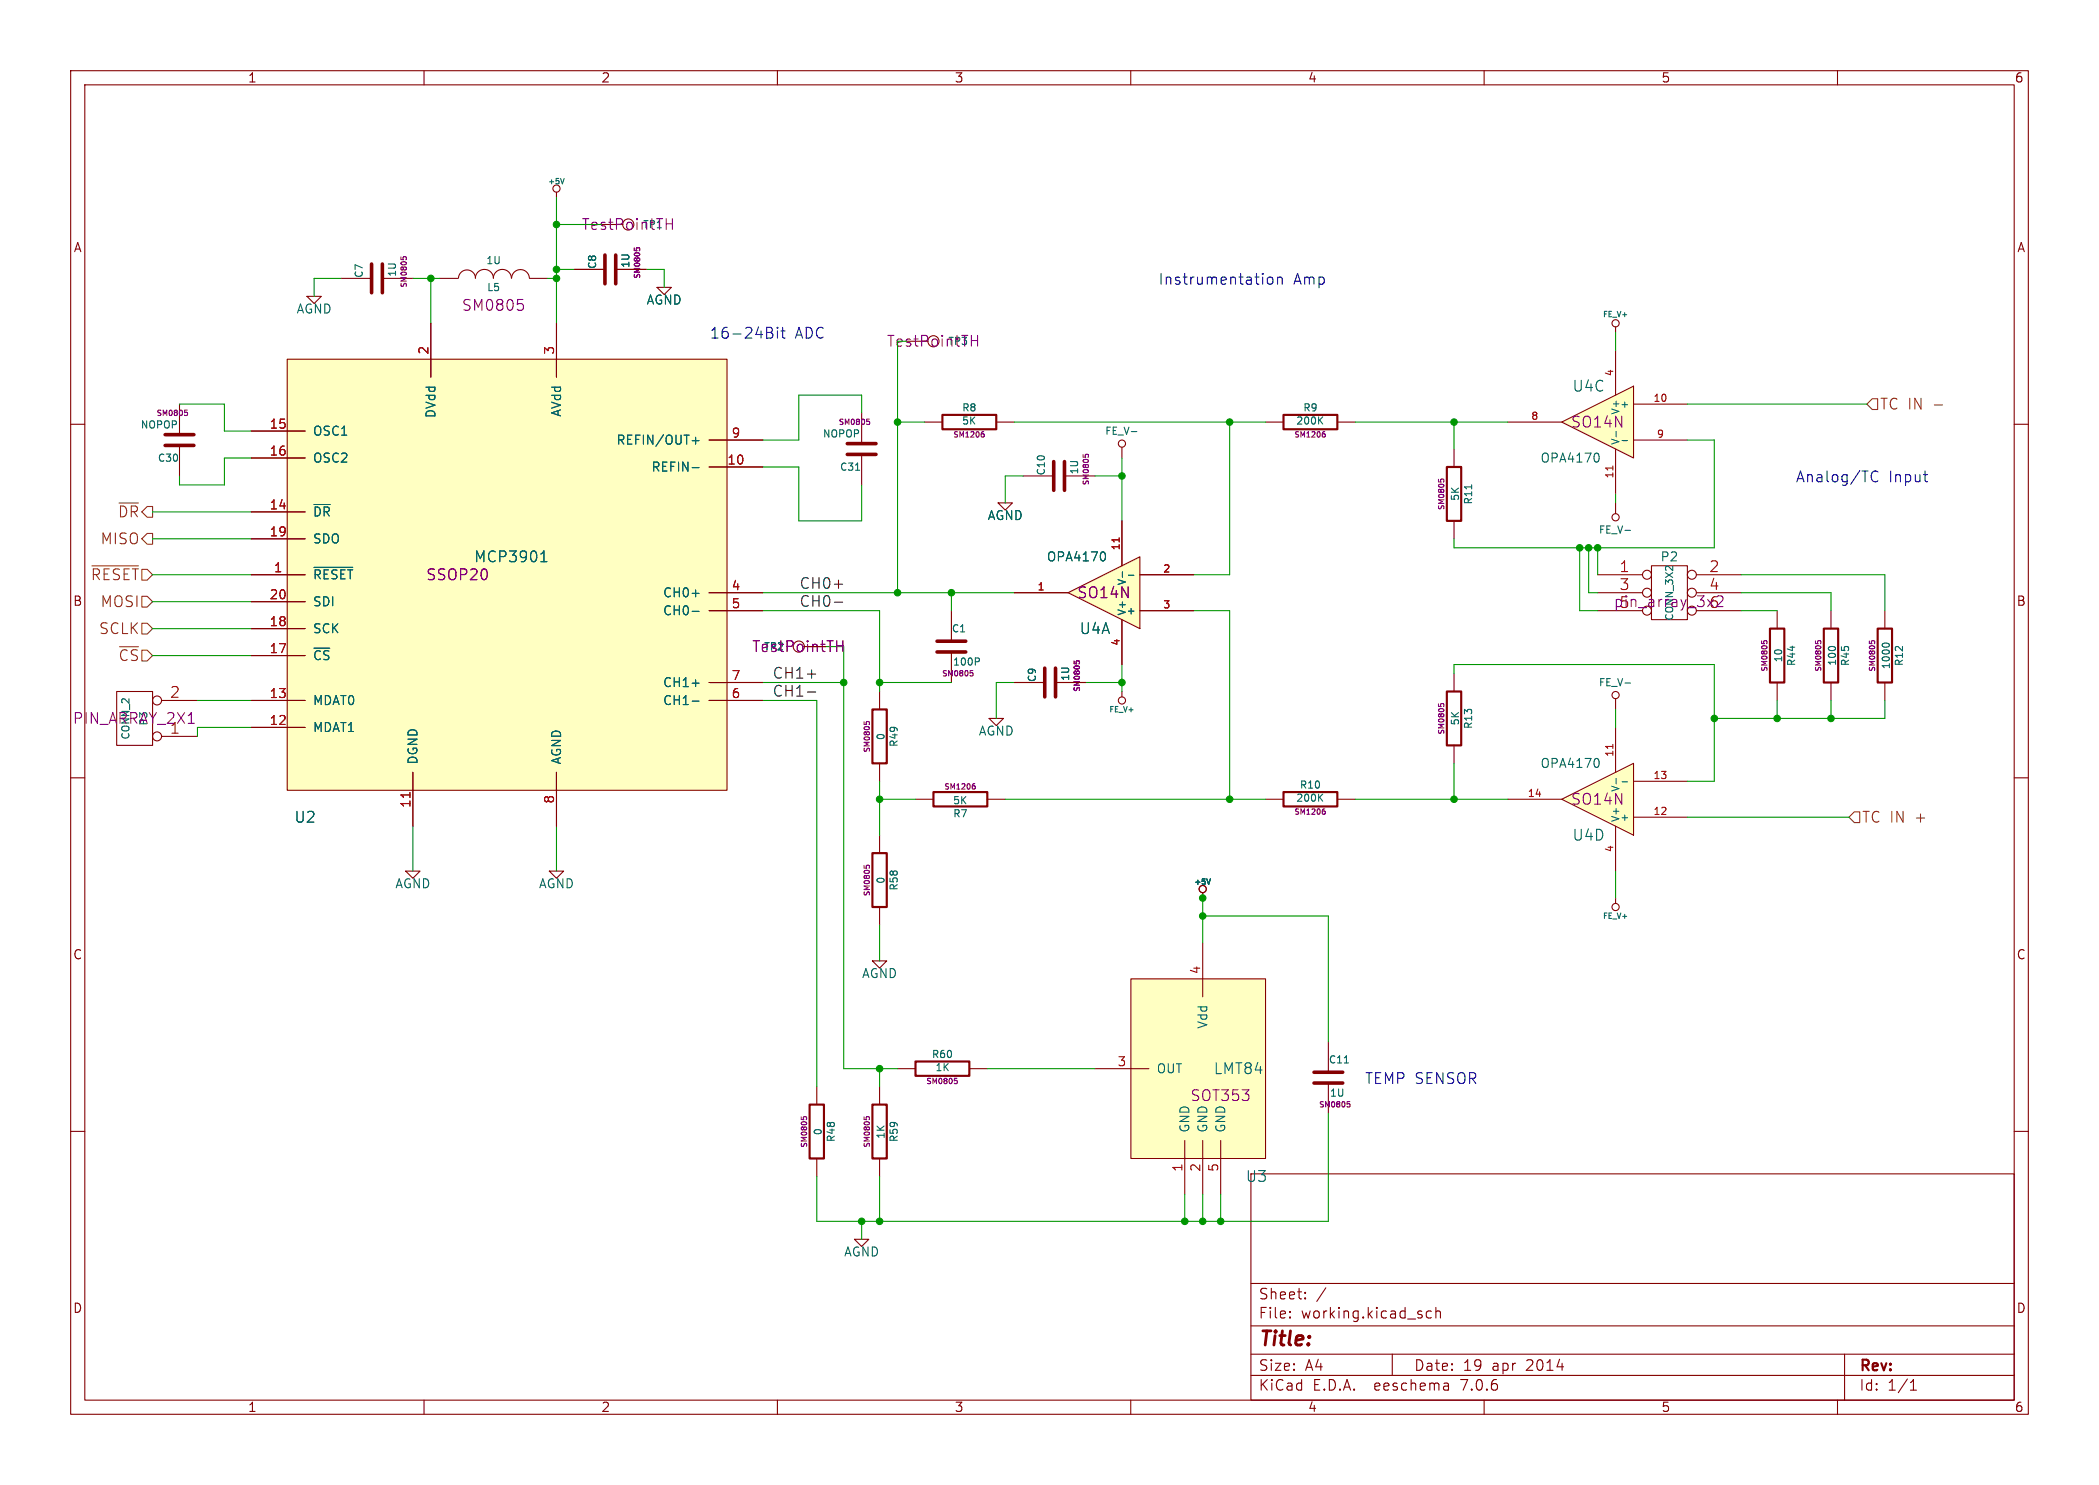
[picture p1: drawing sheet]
<svg xmlns="http://www.w3.org/2000/svg" width="297mm" height="210mm" viewBox="0 0 297 210" stroke-linecap="round" stroke-linejoin="round" font-family="sans-serif">
<g fill="none" stroke="#840000" stroke-width=".15">
<path d="M10 10h277v190h-277zM12 12h273v186h-273zM60 10v2M110 10v2M160 10v2M210 10v2M260 10v2M81.3 38.1h4.3M87.1 38.1h4.3M10 60h2M40.6 50.8h62.3v61h-62.3zM43.4 41.9h2.1l-1.1 1z"/>
<path d="M61 45.7v7.6M78.7 45.7v7.6M93 40.6h2l-1 1.1zM121.9 58.4v4.3M285 60h2M35.6 72.4h7.6M35.6 61h7.6M35.6 64.8h7.6M35.6 76.2h7.6M100.3 66h7.6M100.3 62.2h7.6M121.9 64.3v4.3"/>
<path d="M205.7 63.5v2.5M205.7 73.7v2.5M35.6 81.3h7.6M35.6 99.1h7.6M35.6 92.7h7.6M35.6 88.9h7.6M35.6 85.1h7.6M100.3 99.1h7.6M100.3 83.8h7.6M100.3 86.4h7.6M100.3 96.5h7.6M124.5 97.8v2.5"/>
<path d="M158.7 97.8v.8M251.5 86.4v2.5M251.5 96.5v2.6M10 110h2M35.6 102.9h7.6M58.4 109.2v7.6M78.7 109.2v7.6M124.5 108v2.5M124.5 118.1v2.6M129.5 113h2.6M139.7 113h2.5M140 101.6h2l-1 1z"/>
<path d="M285 110h2M123.4 135.9h2.1l-1 1zM124.5 128.3v2.5M160 138.4h19.1v25.4h-19.1zM170.2 126.2v.8M170.2 133.4v7.6M228.6 127v.8M10 160h2M115.6 153.7v2.5M124.5 153.7v2.5M127 151.1h2.5M137.2 151.1h2.5"/>
<path d="M154.9 151.1h7.7M188 147.3v4.3M188 153.2v4.3M285 160h2M115.6 163.8v2.6M124.5 163.8v2.6M167.6 161.3v7.6M170.2 161.3v7.6M172.7 161.3v7.6M177 166h108v32h-108zM60 198v2M110 198v2"/>
<path d="M160 198v2M177 194.5h108M177 191.5h108M177 187.5h108M177 181.5h108M182.5 186.3h.1l-.1 .1M182.5 186.3v.1M182.5 185.5v.1M182.5 185.5h.1l-.1 .1M184.7 183.6v.1M184.7 183.6h-.1l.1 .1M184.7 182.8v.1"/>
<path d="M184.7 182.8h-.1l.1 .1M187.6 182.1l-1.3 2M197 191.5v3M202.5 185.5l-.4-.1-.3 .3v.4l.2 .2 .1 .1 .4-.1M203.2 185.5a.37 .37 0 0 1 .6 .1v.8M203.2 184.9v1.5M204.9 195.7l.1 .9M205 196.5l-.2 .1M205 196h-.2M210 198v2M260 198v2M261 191.5v6.5"/>
<path d="M270.3 196.6h.9M270.3 195.5l.4-.4v1.5"/>
<circle cx="158.8" cy="99.1" r=".51"/>
<circle cx="170.2" cy="125.7" r=".51"/>
<circle cx="228.6" cy="128.3" r=".51"/>
</g>
<path d="M204.7 66h2.1v7.7h-2.1zM250.4 88.9h2.1v7.6h-2.1zM123.4 100.3h2.1v7.7h-2.1zM132.1 112h7.6v2h-7.6zM123.4 120.7h2.1v7.6h-2.1zM114.6 156.2h2v7.6h-2zM123.4 156.2h2.1v7.6h-2.1zM129.5 150.1h7.7v2h-7.7z" fill="none" stroke="#840000" stroke-width=".3"/>
<g fill="none" stroke="#840084" stroke-width=".15">
<path d="M89.8 35.1v.3M90 35.4v-.2l.2-.2 .3 .1v.3M94.3 31.6h.8M95.1 30.9v1.5M122.7 59.3h.3M122.7 59.6h.2l.2 .1-.1 .3h-.3M203.5 67.8v.3M203.8 68.1v-.2l.2-.2 .3 .1v.3M249.3 90.6v.4M249.6 90.9v-.1l.1-.2 .3 .1v.2M122.3 102.1v.3M122.6 102.4v-.2l.1-.2 .3 .1v.3"/>
<path d="M137.7 111.1l.3 .2v.2l-.3 .1M137.9 110.8l-.2 .1M122.3 122.4v.4M122.6 122.7v-.2l.1-.1h.3v.3M113.4 158v.3M113.7 158.2v-.1l.1-.2 .3 .1v.2M122.3 158v.3M122.6 158.2v-.1l.1-.2 .3 .1v.2M135.1 152.5h.3M135.1 152.8h.2l.2 .1-.1 .3-.3 .1M190.6 155.8h.4M190.7 156.1h.2l.1 .1v.3l-.3 .1"/>
</g>
<path d="M85.6 36.1v4M87.1 36.1v4M119.9 62.7h4.1M119.9 64.3h4.1M185.9 153.2h4.1M185.9 151.6h4.1" fill="none" stroke="#840000" stroke-width=".51"/>
<g fill="none" stroke="#006464" stroke-width=".15">
<path d="M44.4 71.3h2.3M76.5 79.4h.9M76.7 78.3l.3-.4v1.5M97.9 66.1h1M97.9 62.3h1M98.4 61.8v1M121.1 66.5h.5M208.2 68.6v.5M44.4 80.2h5.5M97.9 83.9h1M97.9 86.5h1M97.9 99.2h1"/>
<path d="M97.9 96.6h1M171.3 124.3l-.3 .8M190.2 150.3h.6"/>
</g>
<g fill="#ffffc2" stroke="#ffffc2" stroke-width=".14">
<path d="M160 138.4h19.1v25.4h-19.1z"/>
<path d="M40.6 50.8h62.3v61h-62.3z"/>
</g>
<path d="M58 112.1v.7" fill="none" stroke="#a90000" stroke-width=".15"/>
<path d="M221 113l10.1-5v10.1z" fill="#ffffc2"/>
<g fill="none" stroke="#840000" stroke-width=".15">
<path d="M48.3 39.4h4.3M54.1 39.4h4.3M62.2 39.4h2.6M64.9 39.3a1.21 1.21 0 0 1 1.2-1.1 1.21 1.21 0 0 1 1.2 1.1M67.3 39.3a1.28 1.28 0 0 1 1.2-1.2 1.28 1.28 0 0 1 1.3 1.2M69.8 39.3a1.3 1.3 0 0 1 1.3-1.2 1.3 1.3 0 0 1 1.3 1.2 1.26 1.26 0 0 1 1.2-1.2 1.26 1.26 0 0 1 1.3 1.2M74.9 39.4h2.6M78.7 27.2v.7M25.4 57.2v4.3M25.4 63v4.3M228.6 71.1v1.5M205.7 95.3v2.5"/>
<path d="M226.1 81.3h6.3M226.1 83.8h6.3M226.1 86.4h6.3M228.6 98.8v1.5M233.7 80h5.1v7.6h-5.1zM240 81.3h6.4M240 83.8h6.4M240 86.4h6.4M259.1 86.4v2.5M259.1 96.5v2.6M266.7 86.4v2.5M266.7 96.5v2.6"/>
<path d="M179.1 113h2.5M189.2 113h2.6M205.7 105.4v2.6M213.4 113h7.6M221 113l10.1-5v10.1zM228.6 102.9v6.3M228.6 116.8v6.4M231.1 115.6h7.7M231.1 110.5h7.7M57.4 123.2h2l-1 1zM77.7 123.2h2.1l-1.1 1zM120.9 175.3h2l-1 1z"/>
<circle cx="78.7" cy="26.7" r=".51"/>
<circle cx="228.6" cy="73.2" r=".51"/>
<circle cx="228.6" cy="98.3" r=".51"/>
<circle cx="233" cy="81.3" r=".63"/>
<circle cx="233" cy="83.8" r=".63"/>
<circle cx="239.4" cy="83.8" r=".63"/>
<circle cx="239.4" cy="81.3" r=".63"/>
</g>
<path d="M79.8 25.2l-.2 .8M229.9 75h.8M229.9 96.6h.8M258.9 91.5h.6M266.3 91.2a.64 .64 0 0 1 1 0M186.7 112.7l.5 .6M187.2 112.3l-.6 .6M226.1 107.3l.2 .4v.3l-.2 .5M228.7 110.1v.7M229.5 110.6h.8" fill="none" stroke="#006464" stroke-width=".15"/>
<path d="M228.2 105.3v.6" fill="none" stroke="#a90000" stroke-width=".15"/>
<g fill="none" stroke="#840084" stroke-width=".15">
<path d="M56.7 36.3v.4M57 36.6v-.2l.2-.1 .3 .1v.2M26.1 58h.4M26.2 58.3h.2l.1 .1v.3l-.3 .1M73.3 42.4h.7M73.8 42.9l.3 .3v.4l-.3 .3M118.4 91.3h.9M119.3 90.6v1.5M203.5 99.5v.4M203.8 99.8v-.2l.2-.1 .3 .1v.2M243.5 84.3h.2a.41 .41 0 0 1 0 .6l-.8 .9h.9M256.9 90.6v.4"/>
<path d="M257.2 90.9v-.1l.1-.2h.3v.3M264.5 90.6v.4M264.8 90.9v-.1l.1-.2h.3l.1 .3M187.2 114.7l.3 .1v.3l-.3 .1M187.5 114.4h-.3"/>
</g>
<path d="M52.6 37.3v4.1M54.1 37.3v4.1M23.4 61.5h4M23.4 63h4" fill="none" stroke="#840000" stroke-width=".51"/>
<path d="M204.7 97.8h2.1v7.6h-2.1zM258.1 88.9h2v7.6h-2zM265.7 88.9h2v7.6h-2zM181.6 112h7.6v2h-7.6z" fill="none" stroke="#840000" stroke-width=".3"/>
<path d="M221 59.7l10.1-5.1v10.2z" fill="#ffffc2"/>
<g fill="none" stroke="#840000" stroke-width=".15">
<path d="M130.8 59.7h2.5M141 59.7h2.5M179.1 59.7h2.5M189.2 59.7h2.6M213.4 59.7h7.6M221 59.7l10.1-5.1v10.2zM228.6 46.2v.8M228.6 49.5v6.4M231.1 57.2h7.7M141.2 71.1h2.1l-1.1 1zM228.6 63.5v6.4M231.1 62.2h7.7"/>
<path d="M16.5 97.8h5.1v7.6h-5.1zM22.9 99.1h5M134.6 86.4v4.3M134.6 92.2v4.3M143.5 96.5h4.3M149.4 96.5h4.3M22.9 104.1h5"/>
<circle cx="228.6" cy="45.7" r=".51"/>
<circle cx="22.2" cy="99.1" r=".63"/>
<circle cx="22.2" cy="104.1" r=".63"/>
</g>
<path d="M186.7 59.4l.5 .6M187.2 59l-.6 .5M226.1 64.1l.2 .5v.3l-.2 .4M228.7 61v.8M229.5 62.3h.8M138.4 93l.2 .2-.1 .3-.1 .1" fill="none" stroke="#006464" stroke-width=".15"/>
<path d="M228.2 65.9v.6" fill="none" stroke="#a90000" stroke-width=".15"/>
<path d="M133.3 58.7h7.7v2h-7.7zM181.6 58.7h7.6v2h-7.6z" fill="none" stroke="#840000" stroke-width=".3"/>
<path d="M137.5 48.2h.8M138.3 47.4v1.6M139 61.3l.3 .2-.1 .2-.2 .1M139.2 61.1h-.2M187.2 61.3l.3 .2v.2l-.3 .1M187.5 61.1h-.3M137.4 95.1h.1l.2 .2v.2l-.3 .1M152 93.5v.3M152.3 93.8v-.2l.1-.1h.3v.3" fill="none" stroke="#840084" stroke-width=".15"/>
<path d="M132.6 92.2h4.1M132.6 90.7h4.1M147.8 94.5v4.1M149.4 94.5v4.1" fill="none" stroke="#840000" stroke-width=".51"/>
<path d="M151.1 83.8l10.2-5.1v10.2z" fill="#ffffc2"/>
<g fill="none" stroke="#840000" stroke-width=".15">
<path d="M81.3 38.1h4.3M87.1 38.1h4.3M61 45.7v7.6M78.7 45.7v7.6M35.6 72.4h7.6M35.6 61h7.6M35.6 64.8h7.6M35.6 76.2h7.6M100.3 66h7.6M100.3 62.2h7.6M144.8 67.3h4.3M150.6 67.3h4.3"/>
<path d="M158.7 63.2v1.6M158.7 73.7v6.3M35.6 81.3h7.6M35.6 99.1h7.6M35.6 92.7h7.6M35.6 88.9h7.6M35.6 85.1h7.6M100.3 83.8h7.6M100.3 86.4h7.6M100.3 99.1h7.6M100.3 96.5h7.6M143.5 83.8h7.6"/>
<path d="M143.5 96.5h4.3M149.4 96.5h4.3M151.1 83.8l10.2-5.1v10.2zM158.7 87.6v6.4M161.3 81.3h7.6M161.3 86.4h7.6M35.6 102.9h7.6M58.4 109.2v7.6M78.7 109.2v7.6"/>
<circle cx="158.8" cy="62.7" r=".51"/>
</g>
<g fill="none" stroke="#006464" stroke-width=".15">
<path d="M44.4 71.3h2.3M76.5 79.4h.9M76.7 78.3l.3-.4v1.5M97.9 66.1h1M97.9 62.3h1M98.4 61.8v1M156.2 78.1l.2 .4v.3l-.2 .5M160.1 61h.8M44.4 80.2h5.5M97.9 83.9h1M97.9 86.5h1M97.9 99.2h1"/>
<path d="M97.9 96.6h1M158.8 80.9v.7M159.7 81.4h.7M171.3 124.3l-.3 .8"/>
</g>
<path d="M158.4 76.1v.5M58 112.1v.7" fill="none" stroke="#a90000" stroke-width=".15"/>
<path d="M149.1 65.3v4M150.6 65.3v4" fill="none" stroke="#840000" stroke-width=".51"/>
<path d="M89.8 35.1v.3M90 35.4v-.2l.2-.2 .3 .1v.3M153.3 64.3v.3M153.5 64.6v-.2l.2-.2 .3 .1v.3M118.4 91.3h.9M119.3 90.6v1.5M152 93.5v.3M152.3 93.8v-.2l.1-.1h.3v.3" fill="none" stroke="#840084" stroke-width=".15"/>
<path d="M264.9 56.4h.8v1.5h-.8l-.7-.7zM20.8 75.4h.8v1.6h-.8l-.7-.8zM13 80h6.6M20.1 84.3h.7l.8 .8-.8 .8h-.7zM20.1 88.1h.7l.8 .8-.8 .8h-.7zM262.4 114.8h.7v1.5h-.7l-.8-.7z" fill="none" stroke="#725600" stroke-width=".15"/>
<path d="M114.3 97.9h1.1M114.3 95.3h1.1M118.1 82.6h1.1M118.1 85.2h1.1" fill="none" stroke="#0f0f0f" stroke-width=".15"/>
<g fill="none" stroke="#0000c2" stroke-width=".15">
<path d="M179.5 39.3a.41 .41 0 0 1 .6 .2v.4a.41 .41 0 0 1-.4 .3 .41 .41 0 0 1-.4-.3v-.4zM180.8 39.3a.38 .38 0 0 1 .6 .1v.8M180.8 39.2v1M108.5 46.3l.6 .1a.36 .36 0 0 1 .2 .3 .36 .36 0 0 1-.3 .3M108.5 47h.5M109 47a.41 .41 0 0 1 .4 .4 .41 .41 0 0 1-.3 .4h-.6M110 46.3v.1M110 46.8v1M110 46.3l-.1 .1h.1M110 46.3l.1 .1h-.1M110.5 46.8h.6M110.7 46.3v1.3l.1 .1 .3 .1"/>
<path d="M265.7 66.8a.61 .61 0 0 0-.7-.1 .61 .61 0 0 0-.2 .8 .57 .57 0 0 0 .3 .6 .57 .57 0 0 0 .6-.1M272.2 67.1h.6M272.6 68.1h.2"/>
</g>
<g fill="none" stroke="#009600" stroke-width=".15">
<path d="M48.3 39.4h-3.9v2.5M58.4 39.4h3.8M61 39.4v6.3M77.5 39.4h1.2M78.7 27.9v17.8M78.7 38.1h2.6M78.7 31.8h6.4M91.4 38.1h2.6v2.5M25.4 57.2h6.3v3.8h3.9M121.9 58.4v-2.5h-8.9v6.3h-5.1M127 59.7h3.8M127 48.3v35.5"/>
<path d="M143.5 59.7h35.6M174 59.7v21.6h-5.1M191.8 59.7h21.6M205.7 59.7v3.8M228.6 47v2.5M238.8 57.2h25.4M21.6 72.4h14M21.6 76.2h14M35.6 64.8h-3.9v3.8h-6.3v-1.3M107.9 66h5.1v7.7h8.9v-5.1M144.8 67.3h-2.6v3.8M154.9 67.3h3.8"/>
<path d="M158.7 64.8v8.9M223.5 77.5v8.9h2.6M224.8 77.5v6.3h1.3M226.1 77.5v3.8M228.6 69.9v1.2M238.8 62.2h3.8v15.3h-36.9v-1.3M21.6 81.3h14M21.6 85.1h14M21.6 92.7h14M21.6 88.9h14M27.9 99.1h7.7M107.9 86.4h16.6v11.4"/>
<path d="M107.9 83.8h35.6M107.9 99.1h7.7v54.6M107.9 96.5h11.5M116.8 91.4h2.6v59.7h7.6M124.5 96.5h10.1M134.6 83.8v2.6M143.5 96.5h-2.5v5.1M153.7 96.5h5M158.7 94v3.8M168.9 86.4h5.1v26.6M205.7 95.3v-1.3h36.9v16.5h-3.8M246.4 86.4h5.1"/>
<path d="M246.4 83.8h12.7v2.6M246.4 81.3h20.3v5.1M251.5 99.1v2.5M259.1 99.1v2.5M266.7 99.1v2.5h-24.1M35.6 102.9h-7.7v1.2M58.4 116.8v6.4M78.7 116.8v6.4M124.5 113h5M124.5 110.5v7.6M142.2 113h36.9M191.8 113h21.6"/>
<path d="M205.7 108v5M228.6 100.3v2.6M238.8 115.6h22.8M124.5 130.8v5.1M170.2 127v6.4M170.2 129.5h17.8v17.8M228.6 123.2v3.8M124.5 151.1v2.6M139.7 151.1h15.2M188 157.5v15.2h-72.4v-6.3M121.9 172.7v2.6M124.5 166.4v6.3"/>
<path d="M167.6 168.9v3.8M170.2 168.9v3.8M172.7 168.9v3.8"/>
</g>
<g fill="#009600" stroke="#009600" stroke-width=".15">
<circle cx="170.2" cy="129.5" r=".46"/>
<circle cx="170.2" cy="127" r=".46"/>
<circle cx="172.7" cy="172.7" r=".46"/>
<circle cx="170.2" cy="172.7" r=".46"/>
<circle cx="167.6" cy="172.7" r=".46"/>
<circle cx="61" cy="39.4" r=".46"/>
<circle cx="78.7" cy="39.4" r=".46"/>
<circle cx="78.7" cy="38.1" r=".46"/>
<circle cx="78.7" cy="31.8" r=".46"/>
<circle cx="223.5" cy="77.5" r=".46"/>
<circle cx="205.7" cy="59.7" r=".46"/>
<circle cx="205.7" cy="113" r=".46"/>
<circle cx="224.8" cy="77.5" r=".46"/>
<circle cx="124.5" cy="96.5" r=".46"/>
<circle cx="119.4" cy="96.5" r=".46"/>
<circle cx="121.9" cy="172.7" r=".46"/>
<circle cx="124.5" cy="172.7" r=".46"/>
<circle cx="127" cy="83.8" r=".46"/>
<circle cx="127" cy="59.7" r=".46"/>
<circle cx="124.5" cy="151.1" r=".46"/>
<circle cx="124.5" cy="113" r=".46"/>
<circle cx="226.1" cy="77.5" r=".46"/>
<circle cx="259.1" cy="101.6" r=".46"/>
<circle cx="251.5" cy="101.6" r=".46"/>
<circle cx="242.6" cy="101.6" r=".46"/>
<circle cx="174" cy="59.7" r=".46"/>
<circle cx="158.7" cy="96.5" r=".46"/>
<circle cx="158.7" cy="67.3" r=".46"/>
<circle cx="134.6" cy="83.8" r=".46"/>
<circle cx="174" cy="113" r=".46"/>
</g>
<text font-size="2.8" fill="#840000" x="178" y="190.9">Title:</text>
<g font-size="2.1" fill="#840084">
<text x="82.2" y="32.7">TestPointTH</text>
<text x="65.3" y="44.2">SM0805</text>
<text x="222.2" y="60.7">SO14N</text>
<text x="60.2" y="82.3">SSOP20</text>
<text x="241.8" y="83.6">4</text>
<text x="152.4" y="84.8">SO14N</text>
<text x="228.3" y="86.1">pin_array_3x26</text>
<text x="229.1" y="86.1">5</text>
<text x="10.2" y="102.6">PIN_ARRAY_2X1</text>
<text x="24" y="103.9">1</text>
<text x="222.2" y="114">SO14N</text>
<text x="168.4" y="155.9">SOT353</text>
</g>
<g font-size="2.1" fill="#0000c2">
<text x="163.8" y="40.4">Instrumentation</text>
<text x="183" y="40.4">Amp</text>
<text x="100.3" y="48">16-24Bit</text>
<text x="112.5" y="48">ADC</text>
<text x="254" y="68.3">Analog/TC</text>
<text x="267.2" y="68.3">Input</text>
<text x="193" y="153.4">TEMP SENSOR</text>
</g>
<text font-size="2.1" fill="#009600" x="125.4" y="49.3">TestPointTH</text>
<g font-size="2.1" fill="#006464">
<text x="222.4" y="55.6">U4C</text>
<text x="67" y="79.7">MCP3901</text>
<text x="152.7" y="89.9">U4A</text>
<text x="41.6" y="116.6">U2</text>
<text x="222.4" y="119.1">U4D</text>
<text x="171.7" y="152.1">LMT84</text>
<text x="176.2" y="167.4">U3</text>
</g>
<g font-size="2.1" fill="#725600">
<text x="265.9" y="58.1">TC IN</text>
<text x="273.5" y="58.1">-</text>
<text x="14.2" y="77.2">MISO</text>
<text x="16.6" y="73.4">~{DR}</text>
<text x="12.8" y="82.3">~{RESET}</text>
<text x="14" y="89.9">SCLK</text>
<text x="14.2" y="86.1">MOSI</text>
<text x="16.7" y="93.7">~{CS}</text>
<text x="263.4" y="116.6">TC IN</text>
<text x="271" y="116.6">+</text>
</g>
<g font-size="2.1" fill="#0f0f0f">
<text x="113" y="83.4">CH0+</text>
<text x="113" y="85.9">CH0-</text>
<text x="109.2" y="98.6">CH1-</text>
<text x="109.2" y="96.1">CH1+</text>
</g>
<g font-size="2.1" fill="#a90000">
<text x="229.1" y="81">1</text>
<text x="229.1" y="83.6">3</text>
<text x="241.8" y="81">2</text>
<text x="24" y="98.8">2</text>
</g>
<g font-size="2.1" fill="#840000">
<text x="106.3" y="92.4">TestPointTH</text>
<text x="178" y="184">Sheet:</text>
<text x="178" y="186.7">File:</text>
<text x="184.1" y="186.7">working.kicad_sch</text>
<text x="178" y="196.9">KiCad</text>
<text x="178" y="194.1">Size:</text>
<text x="184.7" y="194.1">A4</text>
<text x="185.7" y="196.9">E.D.A.</text>
<text x="194.6" y="196.9">eeschema</text>
<text x="200" y="194.1">Date:</text>
<text x="207" y="196.9">7.0.6</text>
<text x="207" y="194.1">19</text>
<text x="211.2" y="194.1">apr</text>
<text x="216.1" y="194.1">2014</text>
<text x="263" y="194.3">Rev:</text>
<text x="263" y="196.9">Id:</text>
<text x="267.1" y="196.9">1/1</text>
</g>
<g font-size="1.8" fill="#840000">
<text x="35" y="11.9">1</text>
<text x="85" y="11.9">2</text>
<text x="135" y="11.9">3</text>
<text x="185" y="11.9">4</text>
<text x="235" y="11.9">5</text>
<text x="285" y="11.9">6</text>
<text x="10.3" y="35.9">A</text>
<text x="285.3" y="35.9">A</text>
<text x="10.3" y="85.9">B</text>
<text x="285.3" y="85.9">B</text>
<text x="10.3" y="135.9">C</text>
<text x="285.3" y="135.9">C</text>
<text x="10.3" y="185.9">D</text>
<text x="285.3" y="185.9">D</text>
<text x="35" y="199.9">1</text>
<text x="85" y="199.9">2</text>
<text x="135" y="199.9">3</text>
<text x="185" y="199.9">4</text>
<text x="235" y="199.9">5</text>
<text x="285" y="199.9">6</text>
</g>
<g font-size="1.8" fill="#006464">
<text x="41.9" y="44.6">AGND</text>
<text x="91.4" y="43.3">AGND</text>
<text x="61.8" y="59.2" transform="rotate(-90 61.8 59.2)">DVdd</text>
<text x="79.6" y="59" transform="rotate(-90 79.6 59)">AVdd</text>
<text x="44.2" y="61.8">OSC1</text>
<text x="44.2" y="65.6">OSC2</text>
<text x="87.1" y="63.1">REFIN/OUT+</text>
<text x="217.9" y="65.6">OPA4170</text>
<text x="92.1" y="66.9">REFIN-</text>
<text x="44.2" y="73.3">~{DR}</text>
<text x="44.2" y="77.1">SDO</text>
<text x="139.7" y="73.8">AGND</text>
<text x="44.2" y="82.1">~{RESET}</text>
<text x="148" y="79.6">OPA4170</text>
<text x="234.9" y="79.6">P2</text>
<text x="44.2" y="89.8">SCK</text>
<text x="44.2" y="86">SDI</text>
<text x="93.7" y="84.7">CH0+</text>
<text x="93.7" y="87.2">CH0-</text>
<text x="44.2" y="93.6">~{CS}</text>
<text x="44.2" y="99.9">MDAT0</text>
<text x="93.7" y="99.9">CH1-</text>
<text x="93.7" y="97.4">CH1+</text>
<text x="44.2" y="103.7">MDAT1</text>
<text x="138.4" y="104.2">AGND</text>
<text x="59.3" y="108.2" transform="rotate(-90 59.3 108.2)">DGND</text>
<text x="79.6" y="108.2" transform="rotate(-90 79.6 108.2)">AGND</text>
<text x="217.9" y="108.8">OPA4170</text>
<text x="55.8" y="125.8">AGND</text>
<text x="76.2" y="125.8">AGND</text>
<text x="121.9" y="138.5">AGND</text>
<text x="171" y="145.6" transform="rotate(-90 171 145.6)">Vdd</text>
<text x="163.6" y="152">OUT</text>
<text x="168.5" y="160.3" transform="rotate(-90 168.5 160.3)">GND</text>
<text x="171" y="160.3" transform="rotate(-90 171 160.3)">GND</text>
<text x="173.6" y="160.3" transform="rotate(-90 173.6 160.3)">GND</text>
<text x="119.3" y="177.9">AGND</text>
</g>
<g font-size="1.8" fill="#a90000">
<text x="60.7" y="50.2" transform="rotate(-90 60.7 50.2)">2</text>
<text x="78.5" y="50.2" transform="rotate(-90 78.5 50.2)">3</text>
<text x="38.1" y="60.7">15</text>
<text x="38.1" y="64.5">16</text>
<text x="102.8" y="65.8">10</text>
<text x="103.4" y="62">9</text>
<text x="38.1" y="72.1">14</text>
<text x="38.1" y="75.9">19</text>
<text x="38.7" y="81">1</text>
<text x="103.4" y="83.6">4</text>
<text x="38.1" y="88.6">18</text>
<text x="38.1" y="84.8">20</text>
<text x="103.4" y="86.1">5</text>
<text x="38.1" y="92.5">17</text>
<text x="38.1" y="98.8">13</text>
<text x="103.4" y="98.8">6</text>
<text x="103.4" y="96.3">7</text>
<text x="38.1" y="102.6">12</text>
<text x="78.5" y="113.7" transform="rotate(-90 78.5 113.7)">8</text>
<text x="58.2" y="114.3" transform="rotate(-90 58.2 114.3)">11</text>
<text x="169.9" y="137.9" transform="rotate(-90 169.9 137.9)">4</text>
<text x="158" y="150.9">3</text>
<text x="167.4" y="165.8" transform="rotate(-90 167.4 165.8)">1</text>
<text x="169.9" y="165.8" transform="rotate(-90 169.9 165.8)">2</text>
<text x="172.5" y="165.8" transform="rotate(-90 172.5 165.8)">5</text>
</g>
<g font-size="1.4" fill="#840084">
<text x="90.9" y="32.5">TP1</text>
<text x="56.2" y="39.3" transform="rotate(-90 56.2 39.3)">1U</text>
<text x="89.3" y="38" transform="rotate(-90 89.3 38)">1U</text>
<text x="134.1" y="49">TP3</text>
<text x="152.8" y="67.2" transform="rotate(-90 152.8 67.2)">1U</text>
<text x="237" y="87.9" transform="rotate(-90 237 87.9)">CONN_3X2</text>
<text x="108" y="92.2">TP2</text>
<text x="134.7" y="94.3">100P</text>
<text x="151.5" y="96.4" transform="rotate(-90 151.5 96.4)">1U</text>
<text x="18.5" y="104.7" transform="rotate(-90 18.5 104.7)">CONN_2</text>
<text x="21.1" y="102.7" transform="rotate(-90 21.1 102.7)">P3</text>
<text x="188.1" y="155.3">1U</text>
</g>
<g font-size="1.4" fill="#006464">
<text x="51.5" y="39.4" transform="rotate(-90 51.5 39.4)">C7</text>
<text x="68.7" y="37.6">1U</text>
<text x="68.8" y="41.4">L5</text>
<text x="84.6" y="38.1" transform="rotate(-90 84.6 38.1)">C8</text>
<text x="136" y="58.4">R8</text>
<text x="184.3" y="58.4">R9</text>
<text x="229.1" y="57.9">+</text>
<text x="229.3" y="58.8" transform="rotate(-90 229.3 58.8)">V+</text>
<text x="19.8" y="60.8">NOPOP</text>
<text x="22.2" y="65.5">C30</text>
<text x="116.3" y="62.1">NOPOP</text>
<text x="136" y="60.2">5K</text>
<text x="156.3" y="61.7">FE_V-</text>
<text x="183.3" y="60.2">200K</text>
<text x="229.3" y="63" transform="rotate(-90 229.3 63)">V-</text>
<text x="118.8" y="66.8">C31</text>
<text x="148.1" y="67.3" transform="rotate(-90 148.1 67.3)">C10</text>
<text x="206.7" y="70.9" transform="rotate(-90 206.7 70.9)">5K</text>
<text x="208.5" y="71.5" transform="rotate(-90 208.5 71.5)">R11</text>
<text x="226.1" y="75.7">FE_V-</text>
<text x="159.5" y="82.9" transform="rotate(-90 159.5 82.9)">V-</text>
<text x="134.6" y="89.6">C1</text>
<text x="159.3" y="87.1">+</text>
<text x="159.5" y="87.1" transform="rotate(-90 159.5 87.1)">V+</text>
<text x="252.4" y="93.8" transform="rotate(-90 252.4 93.8)">10</text>
<text x="254.2" y="94.3" transform="rotate(-90 254.2 94.3)">R44</text>
<text x="260" y="94.3" transform="rotate(-90 260 94.3)">100</text>
<text x="261.8" y="94.3" transform="rotate(-90 261.8 94.3)">R45</text>
<text x="267.6" y="94.7" transform="rotate(-90 267.6 94.7)">1000</text>
<text x="269.5" y="94.3" transform="rotate(-90 269.5 94.3)">R12</text>
<text x="146.8" y="96.6" transform="rotate(-90 146.8 96.6)">C9</text>
<text x="226.1" y="97.3">FE_V-</text>
<text x="125.4" y="104.8" transform="rotate(-90 125.4 104.8)">0</text>
<text x="127.2" y="105.7" transform="rotate(-90 127.2 105.7)">R49</text>
<text x="206.7" y="102.7" transform="rotate(-90 206.7 102.7)">5K</text>
<text x="208.5" y="103.2" transform="rotate(-90 208.5 103.2)">R13</text>
<text x="134.7" y="113.9">5K</text>
<text x="183.3" y="113.6">200K</text>
<text x="183.8" y="111.7">R10</text>
<text x="229.3" y="112.1" transform="rotate(-90 229.3 112.1)">V-</text>
<text x="134.8" y="115.8">R7</text>
<text x="229.1" y="116.3">+</text>
<text x="229.3" y="116.3" transform="rotate(-90 229.3 116.3)">V+</text>
<text x="125.4" y="125.1" transform="rotate(-90 125.4 125.1)">0</text>
<text x="127.2" y="126.1" transform="rotate(-90 127.2 126.1)">R58</text>
<text x="131.7" y="149.8">R60</text>
<text x="132.3" y="151.7">1K</text>
<text x="187.9" y="150.6">C11</text>
<text x="116.5" y="160.7" transform="rotate(-90 116.5 160.7)">0</text>
<text x="118.3" y="161.6" transform="rotate(-90 118.3 161.6)">R48</text>
<text x="125.4" y="161.2" transform="rotate(-90 125.4 161.2)">1K</text>
<text x="127.2" y="161.6" transform="rotate(-90 127.2 161.6)">R59</text>
</g>
<g font-size="1.4" fill="#a90000">
<text x="228.3" y="53.3" transform="rotate(-90 228.3 53.3)">4</text>
<text x="216.6" y="59.4">8</text>
<text x="233.9" y="56.9">10</text>
<text x="234.3" y="62">9</text>
<text x="228.3" y="67.8" transform="rotate(-90 228.3 67.8)">11</text>
<text x="158.5" y="77.9" transform="rotate(-90 158.5 77.9)">11</text>
<text x="146.7" y="83.6">1</text>
<text x="164.5" y="81">2</text>
<text x="164.5" y="86.1">3</text>
<text x="158.5" y="91.4" transform="rotate(-90 158.5 91.4)">4</text>
<text x="228.3" y="107.1" transform="rotate(-90 228.3 107.1)">11</text>
<text x="216.1" y="112.8">14</text>
<text x="233.9" y="110.2">13</text>
<text x="233.9" y="115.3">12</text>
<text x="228.3" y="120.6" transform="rotate(-90 228.3 120.6)">4</text>
</g>
<g font-size="1.1" fill="#006464">
<text x="77.4" y="26.3">+5V</text>
<text x="226.7" y="45.1">FE_V+</text>
<text x="156.8" y="100.9">FE_V+</text>
<text x="168.9" y="125.3">+5V</text>
<text x="226.7" y="130.1">FE_V+</text>
</g>
<g font-size="1.1" fill="#840084">
<text x="57.8" y="40.8" transform="rotate(-90 57.8 40.8)">SM0805</text>
<text x="90.8" y="39.5" transform="rotate(-90 90.8 39.5)">SM0805</text>
<text x="22" y="59">SM0805</text>
<text x="118.6" y="60.3">SM0805</text>
<text x="134.8" y="62.1">SM1206</text>
<text x="183" y="62.1">SM1206</text>
<text x="154.3" y="68.7" transform="rotate(-90 154.3 68.7)">SM0805</text>
<text x="204.6" y="72.3" transform="rotate(-90 204.6 72.3)">SM0805</text>
<text x="133.2" y="95.9">SM0805</text>
<text x="250.3" y="95.1" transform="rotate(-90 250.3 95.1)">SM0805</text>
<text x="257.9" y="95.1" transform="rotate(-90 257.9 95.1)">SM0805</text>
<text x="265.5" y="95.1" transform="rotate(-90 265.5 95.1)">SM0805</text>
<text x="153" y="98" transform="rotate(-90 153 98)">SM0805</text>
<text x="123.3" y="106.5" transform="rotate(-90 123.3 106.5)">SM0805</text>
<text x="204.6" y="104" transform="rotate(-90 204.6 104)">SM0805</text>
<text x="133.5" y="111.9">SM1206</text>
<text x="183" y="115.4">SM1206</text>
<text x="123.3" y="126.9" transform="rotate(-90 123.3 126.9)">SM0805</text>
<text x="130.9" y="153.5">SM0805</text>
<text x="186.5" y="156.8">SM0805</text>
<text x="114.4" y="162.4" transform="rotate(-90 114.4 162.4)">SM0805</text>
<text x="123.3" y="162.4" transform="rotate(-90 123.3 162.4)">SM0805</text>
</g>
</svg>
